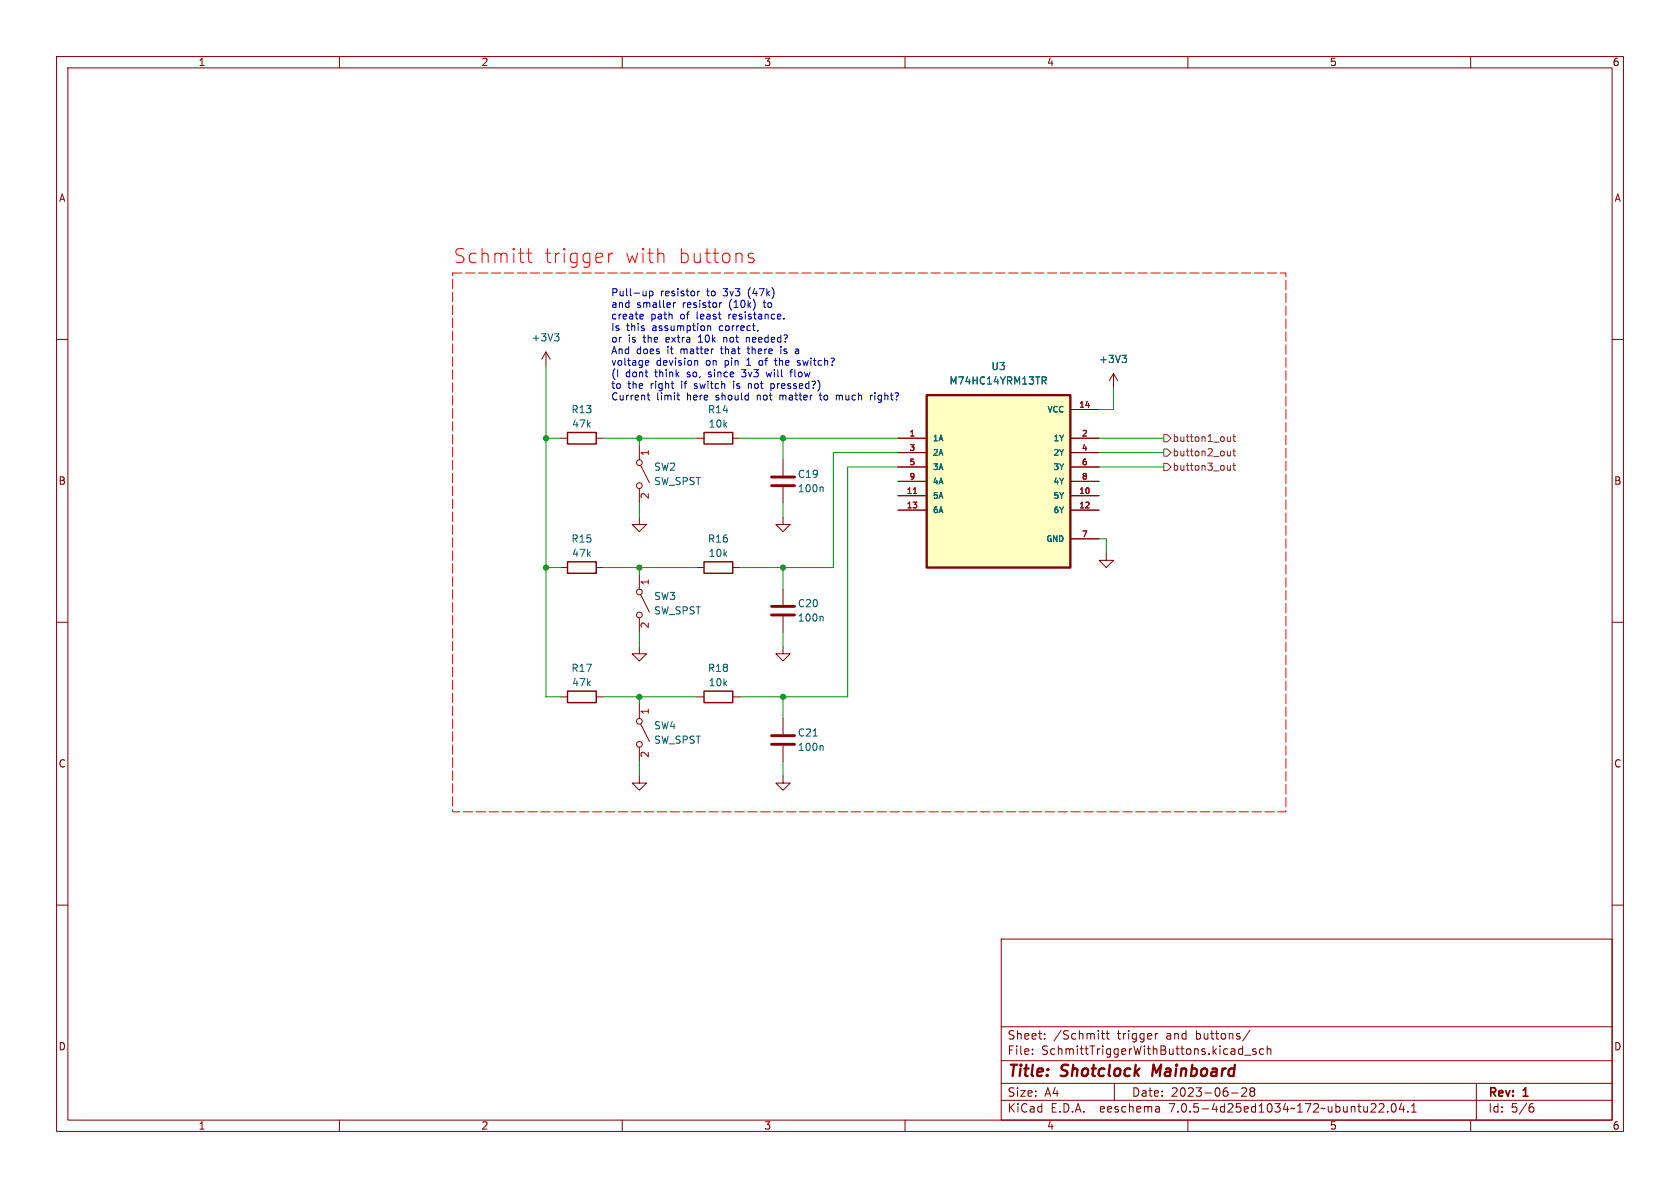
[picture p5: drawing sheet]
<svg xmlns="http://www.w3.org/2000/svg" width="297mm" height="210mm" viewBox="0 0 297 210" stroke-linecap="round" stroke-linejoin="round" font-family="sans-serif">
<g fill="none" stroke="#840000" stroke-width=".18">
<path d="M10 10h277v190h-277zM12 12h273v186h-273zM60 10v2M110 10v2M160 10v2M210 10v2M260 10v2M10 60h2M285 60h2M96.5 62.2l-.7 1.3M96.5 62.2v2.6M96.5 62.2l.8 1.3"/>
<path d="M99.1 77.5h1.2M105.4 77.5h1.3M113 78.7v2.6M123.2 77.5h1.3M129.5 77.5h1.3M158.7 77.5h5.1M189.2 77.5h5.1M189.2 72.4h5.1M196.8 66l-.7 1.3M196.8 66v2.6M196.8 66l.8 1.3M113 91.4v1.3h1.3l-1.3 1.3-1.2-1.3h1.2"/>
<path d="M113 86.4v2.5M113.3 82.3l1.5 3M138.4 91.4v1.3h1.3l-1.3 1.3-1.2-1.3h1.2M138.4 81.3v2.8M138.4 86.1v2.8M158.7 87.6h5.1M158.7 90.2h5.1M158.7 80h5.1M158.7 82.6h5.1M158.7 85.1h5.1M189.2 87.6h5.1M189.2 90.2h5.1"/>
<path d="M189.2 80h5.1M189.2 82.6h5.1M189.2 95.3h5.1M189.2 85.1h5.1M195.6 97.8v1.3h1.2l-1.2 1.2-1.3-1.2h1.3M10 110h2M99.1 100.3h1.2M105.4 100.3h1.3M113 114.3v1.3h1.3l-1.3 1.2-1.2-1.2h1.2M113 101.6v2.5M113 109.2v2.6M113.3 105.2l1.5 3"/>
<path d="M123.2 100.3h1.3M129.5 100.3h1.3M138.4 114.3v1.3h1.3l-1.3 1.2-1.2-1.2h1.2M138.4 104.1v2.8M138.4 109v2.8M285 110h2M99.1 123.2h1.2M105.4 123.2h1.3M113 137.2v1.2h1.3l-1.3 1.3-1.2-1.3h1.2M113 124.5v2.5M113 132.1v2.5M113.3 128l1.5 3.1"/>
<path d="M123.2 123.2h1.3M129.5 123.2h1.3M138.4 137.2v1.2h1.3l-1.3 1.3-1.2-1.3h1.2M138.4 127v2.8M138.4 131.8v2.8M10 160h2M285 160h2M177 166h108v32h-108zM60 198v2M110 198v2M160 198v2M177 194.5h108"/>
<path d="M177 191.5h108M177 187.5h108M177 181.5h108M182.5 186.3v.1M182.5 185.5v.1M184.7 183.6v.1M184.7 182.8v.1M194.7 182.7h.5M194.9 182.2v1.3l.3 .2M195.5 182.7h.6M195.7 182.2v1.3l.4 .2M197 191.5v3"/>
<path d="M204.2 182.7v1M204.5 195.6l.4 .1 .1 .9M204.7 182.7l-.3 .1-.2 .2M205 196.5l-.5 .1M205 196h-.5M210 198v2M217.7 193.2h1.2M219.2 185.4l.5 .1M219.5 192.4l.6-.1 .2 .1 .1 .3-.9 1.1h.9M219.7 184.9v1.5M219.7 186.3l-.5 .1M220 186.5h1.2"/>
<path d="M221 182.1l-1.3 2M221.2 192.9l-.2-.2 .2-.4 .5 .1 .1 .2-.3 .3M221.2 192.9l-.2 .3v.3l.2 .3 .5-.1 .1-.2-.1-.4-.2-.2M221.2 192.9h.3M222 185.5l-.3-.1-.2 .2v.2l.5 .2v.3h-.5M223.4 185.5l-.4-.1-.3 .3v.4l.1 .2h.6M224 185.5l.2-.1 .4 .1 .1 .9M224 184.9v1.5M242.3 196.6h.9M243.2 195.2v.5M243.8 195.2l.6-.1 .2 .1 .1 .3-1 1.1h1M245.3 196.5v.1"/>
<path d="M246.2 195.2l.1-.1a.81 .81 0 0 1 .6 .6 .81 .81 0 0 1-.3 .8l-.1 .1a.81 .81 0 0 1-.6-.6 .81 .81 0 0 1 .3-.8zM247.7 195l-.3 1.1h.9M248.1 195.6v1M248.9 196.5v.1M249.5 196.6h.9M249.5 195.5l.5-.4v1.5M260 198v2M261 191.5v6.5M270.5 195.7h.4l.3 .3-.2 .5h-.5M271 195.1l-.5 .1"/>
<circle cx="113" cy="81.8" r=".51"/>
<circle cx="113" cy="85.9" r=".51"/>
<circle cx="113" cy="104.6" r=".51"/>
<circle cx="113" cy="108.7" r=".51"/>
<circle cx="113" cy="127.5" r=".51"/>
<circle cx="113" cy="131.6" r=".51"/>
</g>
<path d="M100.3 76.5h5.1v2h-5.1zM124.5 76.5h5v2h-5zM100.3 99.3h5.1v2h-5.1zM124.5 99.3h5v2h-5zM100.3 122.2h5.1v2h-5.1zM124.5 122.2h5v2h-5z" fill="none" stroke="#840000" stroke-width=".25"/>
<path d="M98 59h.8l-.4 .5M98.6 59.5l.2 .2v.3l-.2 .3M184.2 66.6h.5l.3 .3-.2 .3-.6 .1M184.5 67.3l.5 .6M198.4 62.8h.7l-.4 .5M198.9 63.3l.2 .2v.3l-.2 .3M145.3 86.1l.2 .2v.6M145.3 109l.2 .1v.7M145.3 131.8l.2 .2v.7" fill="none" stroke="#006464" stroke-width=".18"/>
<path d="M163.8 69.9h25.4v30.4h-25.4z" fill="#ffffc2" stroke="#ffffc2" stroke-width=".18"/>
<path d="M163.8 69.9h25.4v30.4h-25.4z" fill="none" stroke="#840000" stroke-width=".41"/>
<path d="M161.5 87.2h.6" fill="none" stroke="#a90000" stroke-width=".18"/>
<path d="M136.4 85.9h4.1M136.4 84.3h4.1M136.4 108.7h4.1M136.4 107.2h4.1M136.4 131.6h4.1M136.4 130h4.1" fill="none" stroke="#840000" stroke-width=".51"/>
<g fill="none" stroke="#725600" stroke-width=".18">
<path d="M205.7 79.4h.7l.6 .6-.6 .6h-.7zM205.7 76.8h.7l.6 .7-.6 .6h-.7zM217.5 77.2v.8M217.5 79.7v.9M217.5 77.9l-.2 .1h-.3M217.9 79.7h.5M217.9 77.2h.5M218.1 79.3v1.1l.3 .2M218.1 76.8v1.1l.3 .1M205.7 81.9h.7l.6 .7-.6 .6h-.7zM217.5 82.3v.8M217.5 80.5l-.2 .1-.3-.1"/>
<path d="M217.5 83l-.2 .1h-.3M217.9 82.3h.5M218.1 81.9v1l.3 .2"/>
</g>
<g fill="none" stroke="#0000c2" stroke-width=".18">
<path d="M113.3 55.5l.4 .1v.2l-.6 .2M113.7 56.3l-.4 .1M114.2 51.5v.8M114.2 52.2l-.3 .1M114.8 51.5h.4l.2 .2-.1 .5h-.5M114.8 51.5v1.2M119.1 53.5v.8M119.4 53.5l-.3 .2M123.4 51.5v.8M123.7 51.5l-.3 .2M125.1 57.6v.8M125.1 57.7l.2-.1 .3 .1v.7"/>
<path d="M127.2 53.5v.8M127.6 53.5l-.4 .2M133.4 53.4v.9M134 58.4l-.1 .2M137.9 55.5l.1 .3-.6 .2M138 56.3l-.1 .1M138.6 56.3v.1M114 65.8h.5M114.2 64.5h.4M114.2 63.8l.3-.1 .2 .3-.6 .1M114.4 66.6h.1M114.4 69.9h.5"/>
<path d="M114.6 69.4v1.1l.3 .2M118.6 67.8h.5M119 68.7h.1M119.7 69.9h.4M119.8 69.4v1.1l.3 .2M122.9 63.8h.4l.1 .8M126.1 61.7h-.2M139.6 65.8h.5M153.9 69.9v.8M154.1 69.9l-.2 .2"/>
</g>
<path d="M93.1 44.8h.9M93.4 43.9v2.2l.2 .2 .4 .1M107.6 44.8v1.6M108.3 44.8a.64 .64 0 0 0-.7 .4M117.3 44.9l.1 .2v1.3M133.2 44.9l-.6-.1-.3 .3 .1 .4 .8 .2 .1 .2-.1 .4-.2 .1-.7-.1" fill="none" stroke="#f00" stroke-width=".18"/>
<path d="M80 48.3h147.3v95.2h-147.3v-95.2" fill="none" stroke="#f00" stroke-width=".18" stroke-dasharray="1.7 .6"/>
<g fill="none" stroke="#009600" stroke-width=".18">
<path d="M96.5 64.8v58.4h2.6M96.5 77.5h2.6M106.7 77.5h16.5M113 77.5v1.2M130.8 77.5h27.9M138.4 77.5v3.8M194.3 77.5h11.4M196.8 68.6v3.8h-2.5M113 88.9v2.5M138.4 88.9v2.5M158.7 80h-11.4v20.3h-16.5M158.7 82.6h-8.8v40.6h-19.1"/>
<path d="M194.3 82.6h11.4M194.3 80h11.4M194.3 95.3h1.3v2.5M96.5 100.3h2.6M106.7 100.3h16.5M113 100.3v1.3M113 111.8v2.5M138.4 100.3v3.8M138.4 111.8v2.5M106.7 123.2h16.5M113 123.2v1.3M113 134.6v2.6"/>
<path d="M138.4 123.2v3.8M138.4 134.6v2.6"/>
</g>
<g fill="#009600" stroke="#009600" stroke-width=".18">
<circle cx="96.5" cy="100.3" r=".46"/>
<circle cx="113" cy="100.3" r=".46"/>
<circle cx="96.5" cy="77.5" r=".46"/>
<circle cx="113" cy="77.5" r=".46"/>
<circle cx="138.4" cy="77.5" r=".46"/>
<circle cx="138.4" cy="123.2" r=".46"/>
<circle cx="113" cy="123.2" r=".46"/>
<circle cx="138.4" cy="100.3" r=".46"/>
</g>
<g font-size="3.5" fill="#f00">
<text x="80" y="46.7">Schmitt</text>
<text x="96" y="46.7">trigger</text>
<text x="110.1" y="46.7">with</text>
<text x="119.4" y="46.7">buttons</text>
</g>
<g font-size="2.8" fill="#840000">
<text x="178" y="190.8">Title:</text>
<text x="187.5" y="190.8">Shotclock</text>
<text x="204.2" y="190.8">Mainboard</text>
</g>
<g font-size="2.1" fill="#840000">
<text x="178" y="183.9">Sheet:</text>
<text x="186.2" y="183.9">/Schmitt</text>
<text x="197.4" y="183.9">trigger</text>
<text x="206.1" y="183.9">and</text>
<text x="211.4" y="183.9">buttons/</text>
<text x="178" y="186.6">File:</text>
<text x="184" y="186.6">SchmittTriggerWithButtons.kicad_sch</text>
<text x="178" y="196.8">KiCad</text>
<text x="178" y="194">Size:</text>
<text x="184.6" y="194">A4</text>
<text x="185.7" y="196.8">E.D.A.</text>
<text x="194.4" y="196.8">eeschema</text>
<text x="200" y="194">Date:</text>
<text x="206.7" y="196.8">7.0.5-4d25ed1034~172~ubuntu22.04.1</text>
<text x="206.9" y="194">2023-06-28</text>
<text x="263" y="194.2">Rev:</text>
<text x="263" y="196.8">Id:</text>
<text x="267" y="196.8">5/6</text>
<text x="269.2" y="194.2">1</text>
</g>
<g font-size="1.8" fill="#840000">
<text x="35" y="11.8">1</text>
<text x="85" y="11.8">2</text>
<text x="135" y="11.8">3</text>
<text x="185" y="11.8">4</text>
<text x="235" y="11.8">5</text>
<text x="285" y="11.8">6</text>
<text x="10.4" y="35.8">A</text>
<text x="285.4" y="35.8">A</text>
<text x="10.3" y="85.8">B</text>
<text x="285.3" y="85.8">B</text>
<text x="10.3" y="135.8">C</text>
<text x="285.3" y="135.8">C</text>
<text x="10.3" y="185.8">D</text>
<text x="285.3" y="185.8">D</text>
<text x="35" y="199.8">1</text>
<text x="85" y="199.8">2</text>
<text x="135" y="199.8">3</text>
<text x="185" y="199.8">4</text>
<text x="235" y="199.8">5</text>
<text x="285" y="199.8">6</text>
</g>
<g font-size="1.8" fill="#0000c2">
<text x="107.9" y="52.5">Pull-up</text>
<text x="116.7" y="52.5">resistor</text>
<text x="125" y="52.5">to</text>
<text x="127.9" y="52.5">3v3</text>
<text x="132.4" y="52.5">(47k)</text>
<text x="107.9" y="54.5">and</text>
<text x="107.9" y="56.6">create</text>
<text x="107.9" y="58.6">Is</text>
<text x="110.7" y="58.6">this</text>
<text x="112.5" y="54.5">smaller</text>
<text x="115" y="56.6">path</text>
<text x="115.3" y="58.6">assumption</text>
<text x="120.2" y="56.6">of</text>
<text x="120.7" y="54.5">resistor</text>
<text x="123.2" y="56.6">least</text>
<text x="127.2" y="58.6">correct,</text>
<text x="129" y="54.5">(10k)</text>
<text x="129" y="56.6">resistance.</text>
<text x="135.2" y="54.5">to</text>
<text x="107.9" y="60.6">or</text>
<text x="107.9" y="62.7">And</text>
<text x="107.9" y="64.7">voltage</text>
<text x="111" y="60.6">is</text>
<text x="112.4" y="62.7">does</text>
<text x="113.7" y="60.6">the</text>
<text x="115.9" y="64.7">devision</text>
<text x="117.8" y="60.6">extra</text>
<text x="117.9" y="62.7">it</text>
<text x="120.4" y="62.7">matter</text>
<text x="123.6" y="60.6">10k</text>
<text x="124.8" y="64.7">on</text>
<text x="127.6" y="62.7">that</text>
<text x="128.2" y="64.7">pin</text>
<text x="128.2" y="60.6">not</text>
<text x="132.2" y="64.7">1</text>
<text x="132.3" y="60.6">needed?</text>
<text x="132.5" y="62.7">there</text>
<text x="134.5" y="64.7">of</text>
<text x="137.4" y="64.7">the</text>
<text x="138.4" y="62.7">is</text>
<text x="141.1" y="62.7">a</text>
<text x="141.5" y="64.7">switch?</text>
<text x="107.9" y="66.8">(I</text>
<text x="107.9" y="68.8">to</text>
<text x="107.9" y="70.9">Current</text>
<text x="110.5" y="66.8">dont</text>
<text x="110.9" y="68.8">the</text>
<text x="115" y="68.8">right</text>
<text x="115.8" y="66.8">think</text>
<text x="116" y="70.9">limit</text>
<text x="120.5" y="68.8">if</text>
<text x="121.4" y="70.9">here</text>
<text x="121.5" y="66.8">so,</text>
<text x="122.9" y="68.8">switch</text>
<text x="125.4" y="66.8">since</text>
<text x="126.6" y="70.9">should</text>
<text x="129.9" y="68.8">is</text>
<text x="131.4" y="66.8">3v3</text>
<text x="132.7" y="68.8">not</text>
<text x="134" y="70.9">not</text>
<text x="135.9" y="66.8">will</text>
<text x="136.8" y="68.8">pressed?)</text>
<text x="138.1" y="70.9">matter</text>
<text x="140.3" y="66.8">flow</text>
<text x="145.4" y="70.9">to</text>
<text x="148.3" y="70.9">much</text>
<text x="154.5" y="70.9">right?</text>
</g>
<g font-size="1.8" fill="#006464">
<text x="93.9" y="60.5">+3V3</text>
<text x="175.2" y="65.6">U3</text>
<text x="194.2" y="64.3">+3V3</text>
<text x="167.8" y="68.1">M74HC14YRM13TR</text>
<text x="101" y="73.2">R13</text>
<text x="101.1" y="75.8">47k</text>
<text x="125.1" y="73.2">R14</text>
<text x="125.2" y="75.8">10k</text>
<text x="115.6" y="83.4">SW2</text>
<text x="115.6" y="85.9">SW_SPST</text>
<text x="141" y="84.6">C19</text>
<text x="141" y="87.2">100n</text>
<text x="101" y="96.1">R15</text>
<text x="101.1" y="98.6">47k</text>
<text x="125.1" y="96.1">R16</text>
<text x="125.2" y="98.6">10k</text>
<text x="115.6" y="106.2">SW3</text>
<text x="141" y="107.5">C20</text>
<text x="115.6" y="108.8">SW_SPST</text>
<text x="141" y="110">100n</text>
<text x="101" y="118.9">R17</text>
<text x="125.1" y="118.9">R18</text>
<text x="101.1" y="121.5">47k</text>
<text x="125.2" y="121.5">10k</text>
<text x="115.6" y="129.1">SW4</text>
<text x="115.6" y="131.6">SW_SPST</text>
<text x="141" y="130.4">C21</text>
<text x="141" y="132.9">100n</text>
</g>
<g font-size="1.8" fill="#a90000">
<text x="114.9" y="80.7" transform="rotate(-90 114.9 80.7)">1</text>
<text x="114.9" y="88.3" transform="rotate(-90 114.9 88.3)">2</text>
<text x="114.9" y="103.5" transform="rotate(-90 114.9 103.5)">1</text>
<text x="114.9" y="111.2" transform="rotate(-90 114.9 111.2)">2</text>
<text x="114.9" y="126.4" transform="rotate(-90 114.9 126.4)">1</text>
<text x="114.9" y="134" transform="rotate(-90 114.9 134)">2</text>
</g>
<g font-size="1.8" fill="#725600">
<text x="207.2" y="80.8">button2_out</text>
<text x="207.2" y="78.3">button1_out</text>
<text x="207.2" y="83.4">button3_out</text>
</g>
<g font-size="1.4" fill="#a90000">
<text x="160.7" y="77.2">1</text>
<text x="190.7" y="72.1">14</text>
<text x="191.2" y="77.2">2</text>
<text x="160.7" y="79.8">3</text>
<text x="160.7" y="82.3">5</text>
<text x="191.2" y="79.8">4</text>
<text x="191.2" y="82.3">6</text>
<text x="160.2" y="87.4">11</text>
<text x="160.2" y="89.9">13</text>
<text x="160.7" y="84.8">9</text>
<text x="190.7" y="87.4">10</text>
<text x="190.7" y="89.9">12</text>
<text x="191.2" y="84.8">8</text>
<text x="191.2" y="95">7</text>
</g>
<g font-size="1.4" fill="#006464">
<text x="185.1" y="73.1">VCC</text>
<text x="164.8" y="78.2">1A</text>
<text x="164.8" y="80.7">2A</text>
<text x="164.8" y="83.2">3A</text>
<text x="186.2" y="78.2">1Y</text>
<text x="186.2" y="80.7">2Y</text>
<text x="186.2" y="83.2">3Y</text>
<text x="164.8" y="88.3">5A</text>
<text x="164.8" y="85.8">4A</text>
<text x="186.2" y="88.3">5Y</text>
<text x="186.2" y="85.8">4Y</text>
<text x="164.8" y="90.9">6A</text>
<text x="184.9" y="95.9">GND</text>
<text x="186.2" y="90.9">6Y</text>
</g>
</svg>
